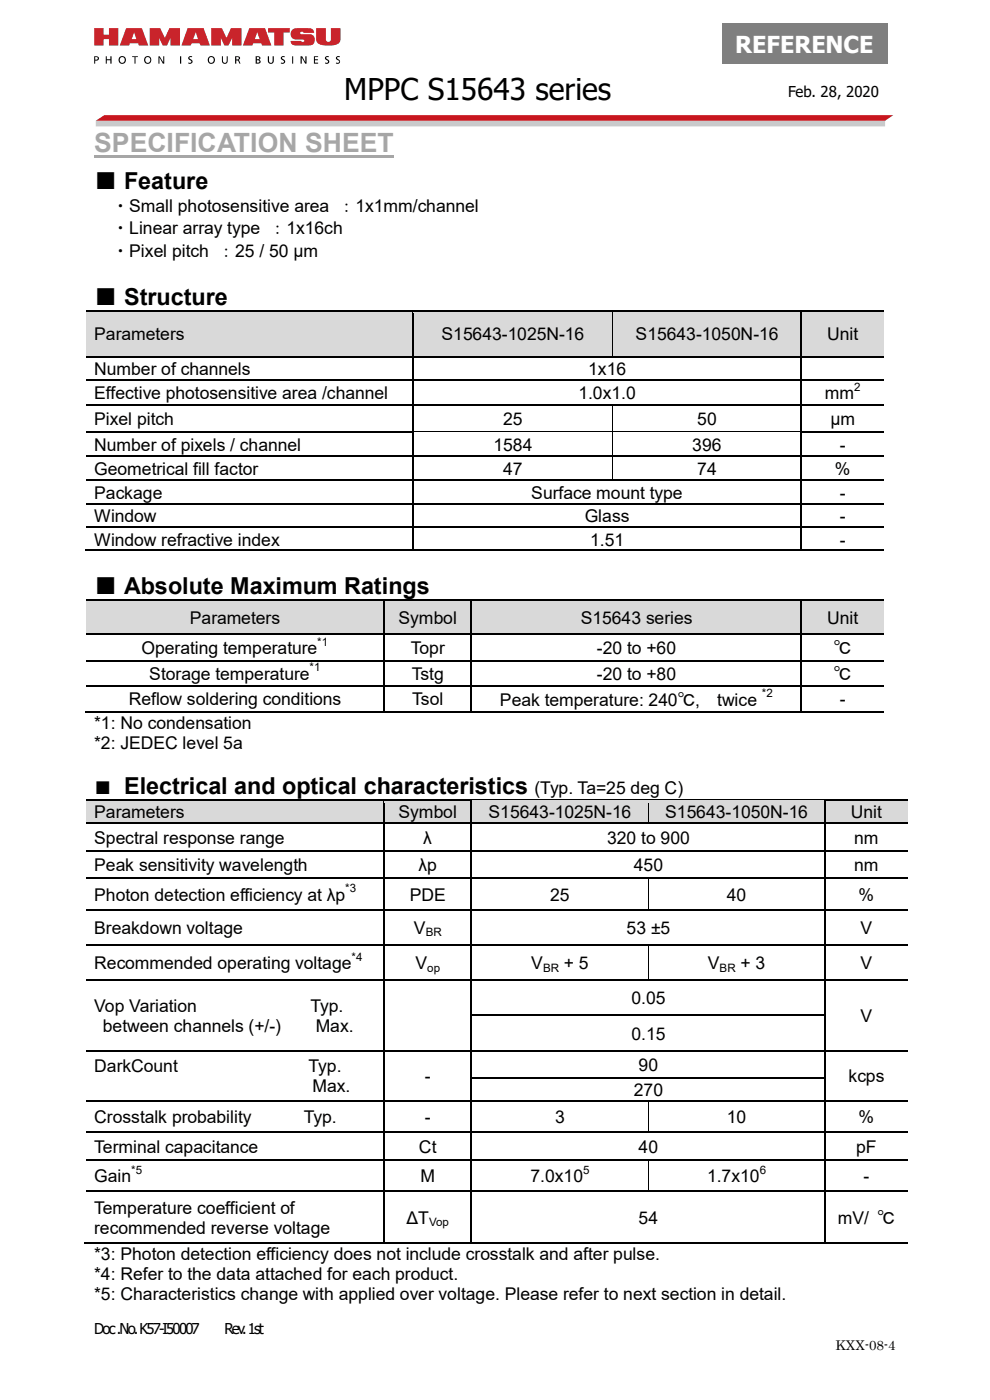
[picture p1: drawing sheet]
<svg xmlns="http://www.w3.org/2000/svg" width="210mm" height="297mm" viewBox="0 0 210 297" stroke-linecap="round" stroke-linejoin="round" font-family="sans-serif">
<g fill="#c9242b">
<path d="M20 6h2v1.4h1.1v-1.4h2v3.7h-2v-1.4h-1.1v1.4h-2z"/>
<path d="M56.9 6h4.6v.9h-1.3v2.8h-2v-2.8h-1.3z"/>
<path d="M31.7 6h2.3l1 2 .9-2h2.3v3.7h-2v-1.6l-.8 1.6h-.9l-.7-1.6v1.6h-2.1z"/>
<path d="M44.8 6h2.3l.9 2 1-2h2.2v3.7h-2v-1.6l-.7 1.6h-.9l-.7-1.6v1.6h-2.1z"/>
<path d="M62.1 6.2a4.3 4.3 0 0 1 2.7-.2h.4a1.06 1.06 0 0 1 1.4 1h-2.2l-.3-.3-.4 .3 .4 .3h1.2a1.22 1.22 0 0 1 1.5 1.2 1.22 1.22 0 0 1-1.6 1.2h-1.7a1.5 1.5 0 0 1-1.8-.7l-.1-.3h2.3l.3 .2 .4-.3-.2-.2h-1.3a1.22 1.22 0 0 1-1.4-.7 1.22 1.22 0 0 1 .4-1.5z"/>
<path d="M67.1 6h2v1.4a1.45 1.45 0 0 0 .3 1.4 .54 .54 0 0 0 .8-.4v-2.4h2v1.4a1.96 1.96 0 0 1-.6 2l-.9 .2a5.7 5.7 0 0 1-3.4-.5 6.2 6.2 0 0 1-.2-3.1z"/>
<path d="M26.8 6l-1.4 3.7h2l.2-.5h1.7l.2 .5h2l-1.4-3.7zM28.4 6.9l.5 1.4h-1z"/>
<path d="M39.8 6l-1.3 3.7h2l.1-.5h1.7l.2 .5h2l-1.3-3.7zM41.5 6.9l.5 1.4h-1z"/>
<path d="M52.9 6l-1.4 3.7h2.1l.1-.5h1.7l.2 .5h2l-1.4-3.7zM54.6 6.9l.5 1.4h-1z"/>
</g>
<path d="M20 11.9l.7 .1 .3 .4a.6 .6 0 0 1-.8 .5v.6h-.2zM20.2 12.1v.6l.5-.1v-.4zM22.4 11.9v1.6h.2v-.7h.8v.7h.3v-1.6h-.3v.7h-.8v-.7zM25.1 12.7a.82 .82 0 0 1 1.6 0 .82 .82 0 0 1-1.6 0zM25.3 12.8a.6 .6 0 0 0 1.2 0 .6 .6 0 0 0-1.2 0zM28 11.9v.2h.5v1.4h.2v-1.4h.6v-.2zM30.5 12.7a.81 .81 0 0 1 1.6 0 .81 .81 0 0 1-1.6 0zM30.8 12.8a.58 .58 0 0 0 1.1 0 .58 .58 0 0 0-1.1 0zM33.6 11.9v1.6h.2v-1.3l.7 1.3h.3v-1.6h-.2v1.3l-.7-1.3zM38.2 11.9v1.6h.2v-1.6zM40 12.1a.57 .57 0 0 0 .5 .8v.3l-.5 .1-.1 .1a.55 .55 0 0 0 .9-.2 .55 .55 0 0 0-.5-.7v-.4h.4l.1-.2h-.6zM44 12.7a.81 .81 0 0 1 1.6 0 .81 .81 0 0 1-1.6 0zM44.2 12.8a.6 .6 0 0 0 1.2 0 .6 .6 0 0 0-1.2 0zM47.1 11.9v.7a.65 .65 0 0 0 .4 .9 .65 .65 0 0 0 .8-.6v-1h-.2v1.2l-.2 .2h-.4l-.2-.5v-.9zM49.9 11.9l.9 .2 .1 .4-.3 .2 .4 .8h-.2l-.3-.5-.3-.2h-.1v.7h-.2zM50.1 12.1v.5l.5-.1v-.3zM54.2 11.9l1 .2v.4l-.3 .2 .4 .4a.98 .98 0 0 1-1.1 .4zM54.5 12.1v.5l.4-.1v-.4zM54.5 12.8v.5l.5-.1v-.3zM56.8 11.9v.7a.67 .67 0 0 0 .5 .9 .67 .67 0 0 0 .8-.6v-1h-.3v1.2l-.3 .2h-.3l-.1-.5v-.9zM59.6 12.1a.57 .57 0 0 0 .5 .8l.1 .3-.6 .1v.1a.55 .55 0 0 0 .8-.2 .55 .55 0 0 0-.5-.7v-.3l.5-.1v-.2h-.6zM62 11.9v1.6h.2v-1.6zM63.8 11.9v1.6h.2v-1.3l.7 1.3h.3v-1.6h-.2v1.3l-.7-1.3zM66.6 11.9v1.6h.9v-.2h-.7v-.5h.6v-.2h-.6v-.5h.7v-.2zM69 12.1a.56 .56 0 0 0 .5 .8l.1 .2-.2 .2h-.4l.1 .2a.54 .54 0 0 0 .7-.4l-.1-.3-.5-.5 .1-.2h.4l.1-.2h-.4zM71.3 12.1a.57 .57 0 0 0 .6 .8v.3l-.6 .1-.1 .2h.2a.52 .52 0 0 0 .7-.4l-.1-.3a.5 .5 0 0 1-.4-.7h.5v-.2h-.6z" fill="#000"/>
<path d="M20.3 26.2h167.4" fill="none" stroke="#c9cacb" stroke-width="1.2" stroke-linecap="butt"/>
<path d="M20.3 25.6l1.8-1.2h167.4l-1.8 1.2z" fill="#c8161e"/>
<path d="M153.2 5h35v8.5h-35z" fill="#7f7f7f"/>
<path d="M20 32.8h63.6v.6h-63.6z" fill="#a6a6a6"/>
<g fill="#d9d9d9">
<path d="M18.2 66.2h69.1v9.3h-69.1z"/>
<path d="M20 68.8h65.8v4.3h-65.8z"/>
<path d="M87.7 66.2h42.2v9.3h-42.2z"/>
<path d="M89.3 68.8h39v4.3h-39z"/>
<path d="M130.1 66.5h39.7v9h-39.7z"/>
<path d="M130.1 68.8h39.7v4.3h-39.7z"/>
<path d="M170.2 66.2h17.3v9.3h-17.3z"/>
<path d="M171.7 68.8h14.1v4.3h-14.1z"/>
</g>
<path d="M18.2 66h69.1M87.7 66h42.2" fill="none" stroke="#000" stroke-width=".34"/>
<path d="M18.2 66.3h69.1M87.7 66.3h42.2" fill="none" stroke="#d9d9d9" stroke-width=".3"/>
<path d="M87.3 66.2h.4v.3h-.4zM87.3 65.8h.4v.4h-.4z" fill="#000"/>
<path d="M130.1 66.2h.2v.3h-.2z" fill="#d9d9d9"/>
<g fill="#000">
<path d="M87.3 75.5h.4v.6h-.4zM129.9 66.2h.2v.3h-.2zM129.9 65.8h.4v.4h-.4zM129.9 75.5h.4v.3h-.4zM169.8 66.2h.4v.3h-.4zM169.8 65.8h.4v.4h-.4zM169.8 75.5h.4v.6h-.4zM87.3 80.3h.4v.7h-.4zM87.3 85.7h.4v.7h-.4zM87.3 91.5h.4v.6h-.4zM87.3 96.6h.4v.6h-.4zM129.9 86.1h.2v.3h-.2z"/>
<path d="M129.9 85.7h.4v.4h-.4zM129.9 91.5h.2v.6h-.2zM129.9 96.9h.2v.3h-.2zM129.9 96.6h.4v.3h-.4zM169.8 80.3h.4v.7h-.4zM169.8 85.7h.4v.7h-.4zM169.8 91.5h.4v.6h-.4zM169.8 96.6h.4v.6h-.4zM87.3 101.7h.4v.7h-.4zM87.3 106.8h.4v.7h-.4zM87.3 111.7h.4v.7h-.4zM87.3 116.6h.4v.3h-.4z"/>
<path d="M129.9 101.7h.4v.4h-.4zM169.8 101.7h.4v.7h-.4zM169.8 106.8h.4v.7h-.4zM169.8 111.7h.4v.7h-.4zM169.8 116.6h.4v.3h-.4z"/>
</g>
<g fill="none" stroke="#000" stroke-width=".34">
<path d="M18.2 75.6h69.1M87.5 66.5v9M87.5 76.1v4.2M87.7 75.6h42.2M130.3 66h39.5M130.3 75.6h39.5M170 66.5v9M170 76.1v4.2M170.2 66h17.3M170.2 75.6h17.3M18.2 80.5h69.1M18.2 85.9h69.1"/>
<path d="M18.2 91.7h69.1M18.2 96.8h69.1M87.5 81v4.7M87.5 86.4v5.1M87.5 92.1v4.5M87.5 97.2v4.5M87.7 80.5h82.1M87.7 85.9h42.2M87.7 96.8h42.2M130.3 85.9h39.5M130.3 96.8h39.5M170 81v4.7"/>
<path d="M170 86.4v5.1M170 92.1v4.5M170 97.2v4.5M170.2 80.5h17.3M170.2 85.9h17.3M170.2 91.7h17.3M170.2 96.8h17.3M18 116.8h69.3M18.2 101.9h69.1M18.2 107h69.1M18.2 111.9h69.1M87.5 102.4v4.4"/>
<path d="M87.5 107.5v4.2M87.5 112.4v4.2M87.7 101.9h42.2M87.7 107h82.1M87.7 111.9h82.1M87.7 116.8h82.1M130.3 101.9h39.5M170 102.4v4.4M170 107.5v4.2M170 112.4v4.2M170.2 101.9h17.3M170.2 107h17.3"/>
<path d="M170.2 111.9h17.3M170.2 116.8h17.3"/>
</g>
<path d="M130.3 66.3h39.5M170.2 66.3h17.3" fill="none" stroke="#d9d9d9" stroke-width=".3"/>
<path d="M130 66.5v9M87.7 91.6h42.2M130 86.4v5.1M130 92.1v4.5M130 97.2v4.5M130.1 91.6h39.7" fill="none" stroke="#000" stroke-width=".21"/>
<g fill="#d9d9d9">
<path d="M18.2 127.6h63.1v6.8h-63.1z"/>
<path d="M20 129h59.8v4.3h-59.8z"/>
<path d="M81.7 127.6h18.1v6.8h-18.1z"/>
<path d="M83.2 129h15.1v4.3h-15.1z"/>
<path d="M100.2 127.6h69.6v6.8h-69.6z"/>
<path d="M101.8 129h66.5v4.3h-66.5z"/>
<path d="M170.2 127.6h17.3v6.8h-17.3z"/>
<path d="M171.7 129h14.1v4.3h-14.1z"/>
</g>
<g fill="none" stroke="#000" stroke-width=".34">
<path d="M18.2 127.4h63.1M18.2 134.6h63.1M81.5 127.8v6.6M81.5 135v5M81.7 127.4h18.1M81.7 134.6h18.1M100 127.8v6.6M100 135v5M100.2 127.4h69.6M100.2 134.6h69.6M170 127.8v6.6M170 135v5"/>
<path d="M170.2 127.4h17.3M170.2 134.6h17.3M18 151h63.3M18.2 140.1h63.1M18.2 145.5h63.1M81.5 140.6v4.8M81.5 146v4.8M81.7 140.1h18.1M81.7 145.5h18.1M81.7 151h18.1M100 140.6v4.8M100 146v4.8"/>
<path d="M100.2 140.1h69.6M100.2 145.5h69.6M100.2 151h69.6M170 140.6v4.8M170 146v4.8M170.2 140.1h17.3M170.2 145.5h17.3M170.2 151h17.3"/>
</g>
<path d="M18.2 127.7h63.1M81.7 127.7h18.1M100.2 127.7h69.6M170.2 127.7h17.3" fill="none" stroke="#d9d9d9" stroke-width=".3"/>
<g fill="#000">
<path d="M81.3 127.6h.4v.2h-.4zM81.3 127.2h.4v.4h-.4zM81.3 134.4h.4v.6h-.4zM99.8 127.6h.4v.2h-.4zM99.8 127.2h.4v.4h-.4zM99.8 134.4h.4v.6h-.4zM169.8 127.6h.4v.2h-.4zM169.8 127.2h.4v.4h-.4zM169.8 134.4h.4v.6h-.4zM81.3 140h.4v.6h-.4zM81.3 145.4h.4v.6h-.4zM81.3 150.8h.4v.4h-.4z"/>
<path d="M99.8 140h.4v.6h-.4zM99.8 145.4h.4v.6h-.4zM99.8 150.8h.4v.4h-.4zM169.8 140h.4v.6h-.4zM169.8 145.4h.4v.6h-.4zM169.8 150.8h.4v.4h-.4z"/>
</g>
<g fill="#d9d9d9">
<path d="M18.2 170h63v4.5h-63z"/>
<path d="M20 170.2h59.7v4.3h-59.7z"/>
<path d="M81.6 170h18.2v4.5h-18.2z"/>
<path d="M83.2 170.2h15.1v4.3h-15.1z"/>
<path d="M100.2 170h37.3v4.5h-37.3z"/>
<path d="M101.8 170.2h34v4.3h-34z"/>
<path d="M137.6 170.2h37.2v4.3h-37.2z"/>
<path d="M175.2 170h17.3v4.5h-17.3z"/>
<path d="M176.8 170.2h14v4.3h-14z"/>
</g>
<path d="M18.2 169.8h63M81.6 169.8h18.2" fill="none" stroke="#000" stroke-width=".34"/>
<path d="M18.2 170.1h63M81.6 170.1h18.2" fill="none" stroke="#d9d9d9" stroke-width=".3"/>
<path d="M81.2 170h.4v.3h-.4zM81.2 169.6h.4v.4h-.4zM99.8 169.6h.4v.7h-.4zM99.8 169.6h.4v.4h-.4z" fill="#000"/>
<path d="M100.2 169.7h37.2" fill="none" stroke="#000" stroke-width=".21"/>
<path d="M100.2 169.8h37.2v.5h-37.2z" fill="#d9d9d9"/>
<path d="M137.4 169.8h.2v.5h-.2zM137.4 169.6h.2v.2h-.2z" fill="#000"/>
<path d="M137.6 169.7h37.2" fill="none" stroke="#000" stroke-width=".21"/>
<path d="M137.6 169.8h37.2v.5h-37.2z" fill="#d9d9d9"/>
<g fill="#000">
<path d="M81.2 174.5h.4v.6h-.4zM99.8 174.5h.4v.6h-.4zM137.4 174.5h.4v.3h-.4zM174.8 169.6h.4v.7h-.4zM174.8 169.6h.4v.4h-.4zM174.8 174.5h.4v.6h-.4zM81.2 180.3h.4v.7h-.4zM81.2 186.1h.4v.7h-.4zM81.2 192.8h.4v.6h-.4zM99.8 180.3h.4v.7h-.4zM99.8 186.1h.4v.7h-.4zM99.8 192.8h.4v.6h-.4z"/>
<path d="M137.4 186.5h.2v.3h-.2zM137.4 186.1h.4v.4h-.4zM137.4 192.8h.4v.3h-.4zM174.8 180.3h.4v.7h-.4zM174.8 186.1h.4v.7h-.4zM174.8 192.8h.4v.6h-.4zM81.2 200.3h.4v.6h-.4zM81.2 207.8h.4v.6h-.4zM81.2 215.2h.4v.7h-.4zM99.8 200.3h.4v.6h-.4zM99.8 207.8h.4v.6h-.4zM99.8 215.2h.4v.7h-.4z"/>
<path d="M137.4 200.6h.2v.3h-.2zM137.4 200.3h.4v.3h-.4zM137.4 207.8h.4v.3h-.4zM174.8 200.3h.4v.6h-.4zM174.8 207.8h.4v.6h-.4zM174.8 215.2h.4v.7h-.4zM81.2 222.7h.4v.7h-.4zM81.2 228.5h.4v.7h-.4zM81.2 233.4h.4v.7h-.4zM99.8 222.7h.4v.7h-.4zM99.8 228.5h.4v.7h-.4zM99.8 233.4h.4v.7h-.4z"/>
<path d="M137.4 233.8h.2v.3h-.2zM137.4 233.4h.4v.4h-.4zM174.8 222.7h.4v.7h-.4zM174.8 228.5h.4v.7h-.4zM174.8 233.4h.4v.7h-.4zM81.2 240.1h.4v.6h-.4zM81.2 245.9h.4v.6h-.4zM81.2 252.5h.4v.7h-.4zM99.8 240.1h.4v.6h-.4zM99.8 245.9h.4v.6h-.4zM99.8 252.5h.4v.7h-.4zM137.4 240.1h.4v.3h-.4z"/>
<path d="M137.4 246.2h.2v.3h-.2zM137.4 245.9h.4v.3h-.4zM137.4 252.5h.4v.4h-.4zM174.8 240.1h.4v.6h-.4zM174.8 245.9h.4v.6h-.4zM174.8 252.5h.4v.7h-.4zM81.2 263.6h.4v.3h-.4zM99.8 263.6h.4v.3h-.4zM174.8 263.6h.4v.3h-.4z"/>
</g>
<g fill="none" stroke="#000" stroke-width=".34">
<path d="M18.2 174.7h63M81.4 170.3v4.2M81.4 175.1v5.2M81.6 174.7h18.2M100 170.3v4.2M100 175.1v5.2M100.2 174.7h37.2M137.8 174.7h37M175 170.3v4.2M175 175.1v5.2M175.2 169.8h17.3M175.2 174.7h17.3"/>
<path d="M18.2 180.5h63M18.2 186.3h63M18.2 193h63M81.4 181v5.1M81.4 186.8v6M81.4 193.4v6.9M81.6 180.5h18.2M81.6 186.3h18.2M81.6 193h18.2M100 181v5.1M100 186.8v6M100 193.4v6.9"/>
<path d="M100.2 180.5h74.6M100.2 186.3h37.2M100.2 193h37.2M137.8 186.3h37M137.8 193h37M175 181v5.1M175 186.8v6M175 193.4v6.9M175.2 180.5h17.3M175.2 186.3h17.3M175.2 193h17.3M18.2 200.4h63"/>
<path d="M18.2 207.9h63M81.4 200.9v6.9M81.4 208.4v6.8M81.4 215.9v6.8M81.6 200.4h18.2M81.6 207.9h18.2M100 200.9v6.9M100 208.4v6.8M100 215.9v6.8M100.2 200.4h37.2M100.2 207.9h37.2M100.2 215.4h74.6"/>
<path d="M137.8 200.4h37M137.8 207.9h37M175 200.9v6.9M175 208.4v6.8M175 215.9v6.8M175.2 200.4h17.3M175.2 207.9h17.3M18.2 222.9h63M18.2 233.6h63M81.4 223.4v5.1M81.4 229.2v4.2M81.4 234.1v6"/>
<path d="M81.6 222.9h18.2M81.6 233.6h18.2M100 223.4v5.1M100 229.2v4.2M100 234.1v6M100.2 222.9h74.6M100.2 228.7h74.6M100.2 233.6h37.2M137.8 233.6h37M175 223.4v5.1M175 229.2v4.2M175 234.1v6"/>
<path d="M175.2 222.9h17.3M175.2 233.6h17.3M18.2 240.2h63M18.2 246h63M18.2 252.7h63M81.4 240.7v5.2M81.4 246.5v6M81.4 253.2v10.4M81.6 240.2h18.2M81.6 246h18.2M81.6 252.7h18.2M100 240.7v5.2"/>
<path d="M100 246.5v6M100 253.2v10.4M100.2 240.2h37.2M100.2 246h37.2M100.2 252.7h37.2M137.8 240.2h37M137.8 246h37M137.8 252.7h37M175 240.7v5.2M175 246.5v6M175 253.2v10.4M175.2 240.2h17.3"/>
<path d="M175.2 246h17.3M175.2 252.7h17.3M18 263.7h63.2M81.6 263.7h18.2M100.2 263.7h74.6M175.2 263.7h17.3"/>
</g>
<path d="M175.2 170.1h17.3" fill="none" stroke="#d9d9d9" stroke-width=".3"/>
<path d="M137.5 170.3v4.2M137.5 186.8v6M137.5 200.9v6.9M137.5 234.1v6M137.5 246.5v6" fill="none" stroke="#000" stroke-width=".21"/>
<text font-size="6.3" x="73" y="21.3">MPPC S15643 series</text>
<text font-size="5.6" fill="#a6a6a6" x="20" y="32.2">SPECIFICATION SHEET</text>
<text font-size="5" fill="#fff" x="156" y="11.3">REFERENCE</text>
<g font-size="5">
<text x="20" y="40">■ Feature</text>
<text x="20" y="64.7">■ Structure</text>
<text x="20" y="126.1">■ Absolute Maximum Ratings</text>
<text x="26.3" y="168.5">Electrical and optical characteristics</text>
</g>
<g font-size="3.7">
<text x="23.7" y="44.9">・Small photosensitive area ：1x1mm/channel</text>
<text x="23.7" y="49.7">・Linear array type ：1x16ch</text>
<text x="23.7" y="54.5">・Pixel pitch ：25 / 50 µm</text>
<text x="20" y="72.2">Parameters</text>
<text x="93.6" y="72.2">S15643-1025N-16</text>
<text x="134.8" y="72.2">S15643-1050N-16</text>
<text x="175.4" y="72.2">Unit</text>
<text x="20" y="79.5">Number of channels</text>
<text x="124.8" y="79.5">1x16</text>
<text x="20" y="84.6">Effective photosensitive area /channel</text>
<text x="122.7" y="84.6">1.0x1.0</text>
<text x="175" y="84.6">mm</text>
<text x="20" y="90.2">Pixel pitch</text>
<text x="20" y="95.6">Number of pixels / channel</text>
<text x="104.6" y="95.6">1584</text>
<text x="106.7" y="90.2">25</text>
<text x="146.9" y="95.6">396</text>
<text x="147.9" y="90.2">50</text>
<text x="176.1" y="90.2">μm</text>
<text x="178.1" y="95.6">-</text>
<text x="20" y="100.7">Geometrical fill factor</text>
<text x="106.7" y="100.7">47</text>
<text x="147.9" y="100.7">74</text>
<text x="177.1" y="100.7">%</text>
<text x="20" y="105.8">Package</text>
<text x="112.7" y="105.8">Surface mount type</text>
<text x="178.1" y="105.8">-</text>
<text x="20" y="110.8">Window</text>
<text x="124" y="110.8">Glass</text>
<text x="178.1" y="110.8">-</text>
<text x="20" y="115.7">Window refractive index</text>
<text x="125.2" y="115.7">1.51</text>
<text x="178.1" y="115.7">-</text>
<text x="40.3" y="132.4">Parameters</text>
<text x="84.5" y="132.4">Symbol</text>
<text x="123.2" y="132.4">S15643 series</text>
<text x="175.4" y="132.4">Unit</text>
<text x="30" y="138.8">Operating temperature</text>
<text x="87.1" y="138.8">Topr</text>
<text x="126.6" y="138.8">-20 to +60</text>
<text x="176.9" y="138.8">℃</text>
<text x="27.3" y="149.6">Reflow soldering conditions</text>
<text x="31.7" y="144.2">Storage temperature</text>
<text x="87.3" y="144.2">Tstg</text>
<text x="87.4" y="149.6">Tsol</text>
<text x="106" y="149.7">Peak temperature: 240℃,</text>
<text x="126.6" y="144.2">-20 to +80</text>
<text x="152.1" y="149.7">twice</text>
<text x="176.9" y="144.3">℃</text>
<text x="178.1" y="149.6">-</text>
<text x="20" y="154.6">*1: No condensation</text>
<text x="20" y="158.8">*2: JEDEC level 5a</text>
<text x="20" y="168.5">■</text>
<text x="20" y="173.6">Parameters</text>
<text x="84.5" y="173.6">Symbol</text>
<text x="103.6" y="173.6">S15643-1025N-16</text>
<text x="113.4" y="168.5">(Typ. Ta=25 deg C)</text>
<text x="141.1" y="173.6">S15643-1050N-16</text>
<text x="180.5" y="173.6">Unit</text>
<text x="20" y="179">Spectral response range</text>
<text x="89.8" y="179">λ</text>
<text x="128.8" y="179">320 to 900</text>
<text x="181.2" y="179">nm</text>
<text x="20" y="184.8">Peak sensitivity wavelength</text>
<text x="88.8" y="184.8">λp</text>
<text x="134.5" y="184.8">450</text>
<text x="181.2" y="184.8">nm</text>
<text x="20" y="191.1">Photon detection efficiency at λp</text>
<text x="86.9" y="191.1">PDE</text>
<text x="116.7" y="191.1">25</text>
<text x="154.2" y="191.1">40</text>
<text x="182.1" y="191.1">%</text>
<text x="20" y="198.1">Breakdown voltage</text>
<text x="87.8" y="198.1">V</text>
<text x="132.9" y="198.1">53 ±5</text>
<text x="182.5" y="198.1">V</text>
<text x="20" y="205.6">Recommended operating voltage</text>
<text x="88.1" y="205.6">V</text>
<text x="112.7" y="205.6">V</text>
<text x="119.6" y="205.6">+ 5</text>
<text x="150.2" y="205.6">V</text>
<text x="157.1" y="205.6">+ 3</text>
<text x="182.5" y="205.6">V</text>
<text x="20" y="214.7">Vop Variation</text>
<text x="65.8" y="214.7">Typ.</text>
<text x="133.9" y="213.1">0.05</text>
<text x="21.8" y="218.9">between channels (+/-)</text>
<text x="67" y="218.9">Max.</text>
<text x="133.9" y="220.6">0.15</text>
<text x="182.5" y="216.8">V</text>
<text x="20" y="227.5">DarkCount</text>
<text x="65.4" y="227.5">Typ.</text>
<text x="135.5" y="227.2">90</text>
<text x="66.3" y="231.7">Max.</text>
<text x="90.1" y="229.6">-</text>
<text x="134.5" y="232.5">270</text>
<text x="180" y="229.6">kcps</text>
<text x="20" y="238.3">Crosstalk probability</text>
<text x="64.4" y="238.3">Typ.</text>
<text x="90.1" y="238.3">-</text>
<text x="117.7" y="238.3">3</text>
<text x="154.2" y="238.3">10</text>
<text x="182.1" y="238.3">%</text>
<text x="20" y="244.5">Terminal capacitance</text>
<text x="88.9" y="244.5">Ct</text>
<text x="135.5" y="244.5">40</text>
<text x="181.6" y="244.5">pF</text>
<text x="20" y="250.8">Gain</text>
<text x="89.2" y="250.8">M</text>
<text x="112.5" y="250.8">7.0x10</text>
<text x="150" y="250.8">1.7x10</text>
<text x="183.2" y="250.8">-</text>
<text x="20" y="257.5">Temperature coefficient of</text>
<text x="20" y="261.7">recommended reverse voltage</text>
<text x="86.2" y="259.6">ΔT</text>
<text x="135.5" y="259.6">54</text>
<text x="177.7" y="259.7">mV/ ℃</text>
<text x="20" y="267.3">*3: Photon detection efficiency does not include crosstalk and after pulse.</text>
<text x="20" y="271.6">*4: Refer to the data attached for each product.</text>
<text x="20" y="275.8">*5: Characteristics change with applied over voltage. Please refer to next section in detail.</text>
</g>
<g font-size="3.2">
<text x="167.2" y="20.6">Feb. 28, 2020</text>
<text x="20" y="283">Doc.No.K57-I50007</text>
<text x="47.6" y="283">Rev.1st</text>
</g>
<text font-size="2.8" x="177.2" y="286.4">KXX-08-4</text>
<g font-size="2.5">
<text x="181.2" y="82.8">2</text>
<text x="67.3" y="137">*1</text>
<text x="65.7" y="142.5">*1</text>
<text x="161.6" y="148">*2</text>
<text x="73.2" y="189.3">*3</text>
<text x="74.6" y="203.8">*4</text>
<text x="90.3" y="198.7">BR</text>
<text x="90.6" y="206.1">op</text>
<text x="115.2" y="206.1">BR</text>
<text x="152.7" y="206.1">BR</text>
<text x="27.9" y="249">*5</text>
<text x="123.7" y="249">5</text>
<text x="161.2" y="249">6</text>
<text x="91" y="260.2">Vop</text>
</g>
</svg>
